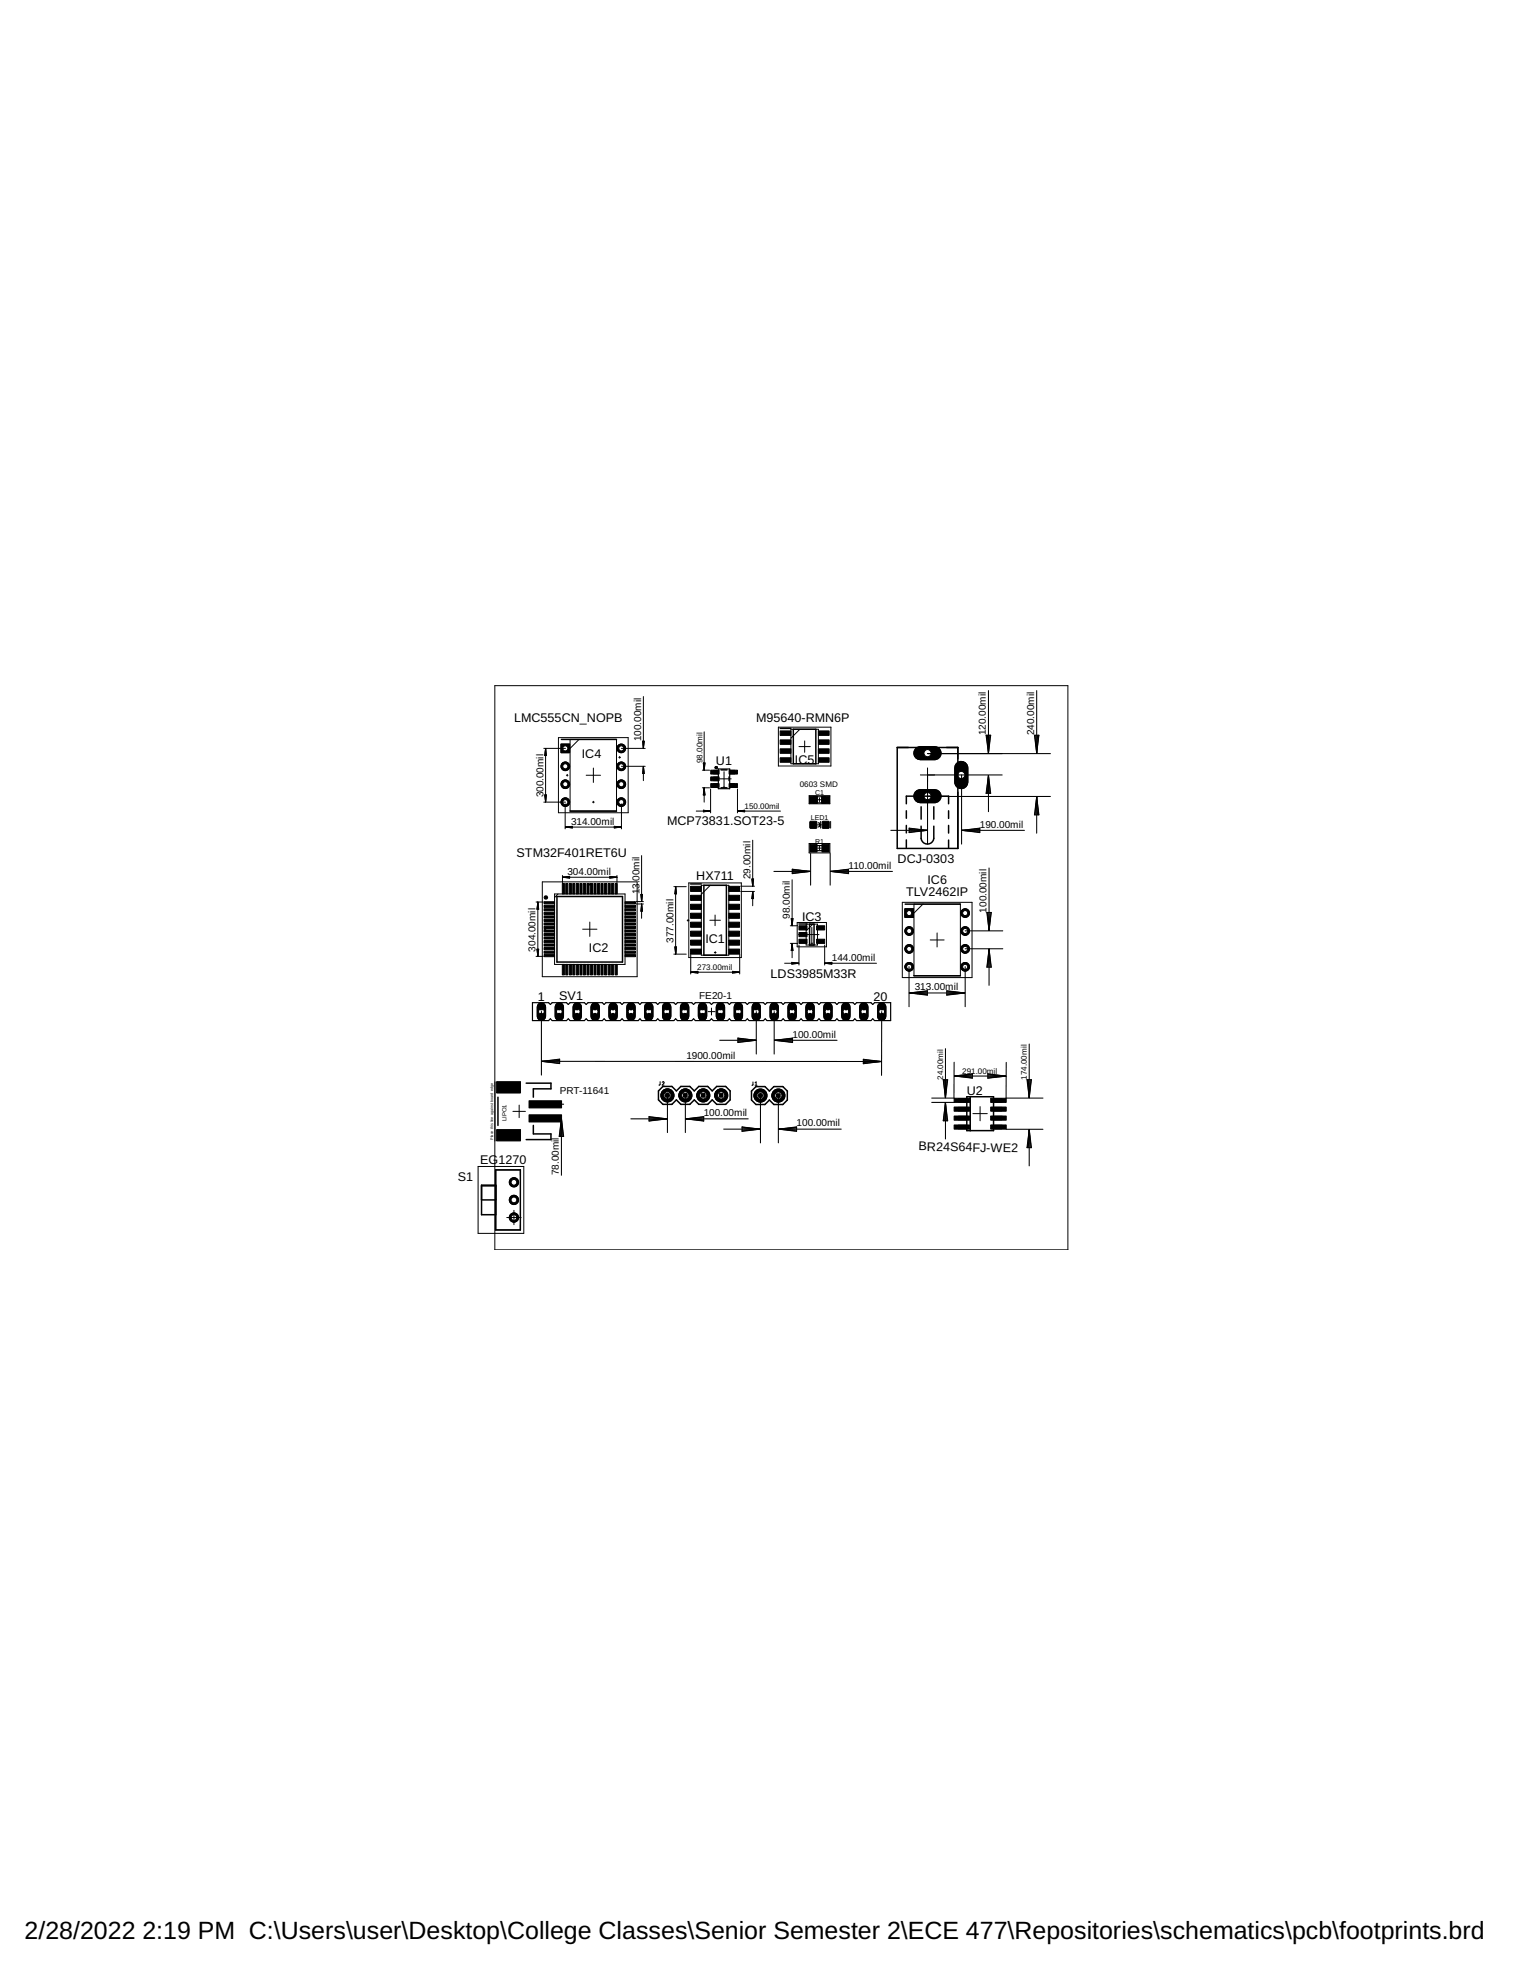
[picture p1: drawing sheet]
<svg xmlns="http://www.w3.org/2000/svg" width="216mm" height="279mm" viewBox="0 0 216 279" stroke-linecap="round" stroke-linejoin="round" font-family="sans-serif">
<path d="M79.5 105.5h1.3v1.2h-1.3z" fill="#000" stroke="#000" stroke-width=".14"/>
<circle cx="80.1" cy="106.1" r=".36" fill="#fff" stroke="#000" stroke-width=".14"/>
<circle cx="80.1" cy="108.6" r=".61" fill="#000" stroke="#000" stroke-width=".14"/>
<circle cx="80.1" cy="108.6" r=".36" fill="#fff" stroke="#000" stroke-width=".14"/>
<circle cx="80.1" cy="111.2" r=".61" fill="#000" stroke="#000" stroke-width=".14"/>
<circle cx="80.1" cy="111.2" r=".36" fill="#fff" stroke="#000" stroke-width=".14"/>
<circle cx="80.1" cy="113.7" r=".61" fill="#000" stroke="#000" stroke-width=".14"/>
<circle cx="80.1" cy="113.7" r=".36" fill="#fff" stroke="#000" stroke-width=".14"/>
<circle cx="88.1" cy="113.7" r=".61" fill="#000" stroke="#000" stroke-width=".14"/>
<circle cx="88.1" cy="113.7" r=".36" fill="#fff" stroke="#000" stroke-width=".14"/>
<circle cx="88.1" cy="111.2" r=".61" fill="#000" stroke="#000" stroke-width=".14"/>
<circle cx="88.1" cy="111.2" r=".36" fill="#fff" stroke="#000" stroke-width=".14"/>
<circle cx="88.1" cy="108.6" r=".61" fill="#000" stroke="#000" stroke-width=".14"/>
<circle cx="88.1" cy="108.6" r=".36" fill="#fff" stroke="#000" stroke-width=".14"/>
<circle cx="88.1" cy="106.1" r=".61" fill="#000" stroke="#000" stroke-width=".14"/>
<circle cx="88.1" cy="106.1" r=".36" fill="#fff" stroke="#000" stroke-width=".14"/>
<path d="M130.5 106.8h2" fill="none" stroke="#000" stroke-width="2"/>
<circle cx="131.5" cy="106.8" r=".51" fill="#fff" stroke="#000" stroke-width=".14"/>
<path d="M130.5 112.9h2" fill="none" stroke="#000" stroke-width="2"/>
<circle cx="131.5" cy="112.9" r=".51" fill="#fff" stroke="#000" stroke-width=".14"/>
<path d="M136.3 108.9v2" fill="none" stroke="#000" stroke-width="2"/>
<circle cx="136.3" cy="109.9" r=".51" fill="#fff" stroke="#000" stroke-width=".14"/>
<path d="M76.8 142.7v1.4" fill="none" stroke="#000" stroke-width="1.3"/>
<circle cx="76.8" cy="143.4" r=".4" fill="#fff" stroke="#000" stroke-width=".14"/>
<path d="M79.3 142.7v1.4" fill="none" stroke="#000" stroke-width="1.3"/>
<circle cx="79.3" cy="143.4" r=".4" fill="#fff" stroke="#000" stroke-width=".14"/>
<path d="M81.8 142.7v1.4" fill="none" stroke="#000" stroke-width="1.3"/>
<circle cx="81.8" cy="143.4" r=".4" fill="#fff" stroke="#000" stroke-width=".14"/>
<path d="M84.4 142.7v1.4" fill="none" stroke="#000" stroke-width="1.3"/>
<circle cx="84.4" cy="143.4" r=".4" fill="#fff" stroke="#000" stroke-width=".14"/>
<path d="M86.9 142.7v1.4" fill="none" stroke="#000" stroke-width="1.3"/>
<circle cx="86.9" cy="143.4" r=".4" fill="#fff" stroke="#000" stroke-width=".14"/>
<path d="M89.5 142.7v1.4" fill="none" stroke="#000" stroke-width="1.3"/>
<circle cx="89.5" cy="143.4" r=".4" fill="#fff" stroke="#000" stroke-width=".14"/>
<path d="M92 142.7v1.4" fill="none" stroke="#000" stroke-width="1.3"/>
<circle cx="92" cy="143.4" r=".4" fill="#fff" stroke="#000" stroke-width=".14"/>
<path d="M94.5 142.7v1.4" fill="none" stroke="#000" stroke-width="1.3"/>
<circle cx="94.5" cy="143.4" r=".4" fill="#fff" stroke="#000" stroke-width=".14"/>
<path d="M97 142.7v1.4" fill="none" stroke="#000" stroke-width="1.3"/>
<circle cx="97" cy="143.4" r=".4" fill="#fff" stroke="#000" stroke-width=".14"/>
<path d="M99.6 142.7v1.4" fill="none" stroke="#000" stroke-width="1.3"/>
<circle cx="99.6" cy="143.4" r=".4" fill="#fff" stroke="#000" stroke-width=".14"/>
<path d="M102.1 142.7v1.4" fill="none" stroke="#000" stroke-width="1.3"/>
<circle cx="102.1" cy="143.4" r=".4" fill="#fff" stroke="#000" stroke-width=".14"/>
<path d="M104.7 142.7v1.4" fill="none" stroke="#000" stroke-width="1.3"/>
<circle cx="104.7" cy="143.4" r=".4" fill="#fff" stroke="#000" stroke-width=".14"/>
<path d="M107.2 142.7v1.4" fill="none" stroke="#000" stroke-width="1.3"/>
<circle cx="107.2" cy="143.4" r=".4" fill="#fff" stroke="#000" stroke-width=".14"/>
<path d="M109.7 142.7v1.4" fill="none" stroke="#000" stroke-width="1.3"/>
<circle cx="109.7" cy="143.4" r=".4" fill="#fff" stroke="#000" stroke-width=".14"/>
<path d="M112.3 142.7v1.4" fill="none" stroke="#000" stroke-width="1.3"/>
<circle cx="112.3" cy="143.4" r=".4" fill="#fff" stroke="#000" stroke-width=".14"/>
<path d="M114.8 142.7v1.4" fill="none" stroke="#000" stroke-width="1.3"/>
<circle cx="114.8" cy="143.4" r=".4" fill="#fff" stroke="#000" stroke-width=".14"/>
<path d="M117.4 142.7v1.4" fill="none" stroke="#000" stroke-width="1.3"/>
<circle cx="117.4" cy="143.4" r=".4" fill="#fff" stroke="#000" stroke-width=".14"/>
<path d="M119.9 142.7v1.4" fill="none" stroke="#000" stroke-width="1.3"/>
<circle cx="119.9" cy="143.4" r=".4" fill="#fff" stroke="#000" stroke-width=".14"/>
<path d="M122.4 142.7v1.4" fill="none" stroke="#000" stroke-width="1.3"/>
<circle cx="122.4" cy="143.4" r=".4" fill="#fff" stroke="#000" stroke-width=".14"/>
<path d="M125 142.7v1.4" fill="none" stroke="#000" stroke-width="1.3"/>
<circle cx="125" cy="143.4" r=".4" fill="#fff" stroke="#000" stroke-width=".14"/>
<path d="M128.3 128.8h1.2v1.2h-1.2z" fill="#000" stroke="#000" stroke-width=".14"/>
<circle cx="128.9" cy="129.4" r=".36" fill="#fff" stroke="#000" stroke-width=".14"/>
<circle cx="128.9" cy="132" r=".61" fill="#000" stroke="#000" stroke-width=".14"/>
<circle cx="128.9" cy="132" r=".36" fill="#fff" stroke="#000" stroke-width=".14"/>
<circle cx="128.9" cy="134.5" r=".61" fill="#000" stroke="#000" stroke-width=".14"/>
<circle cx="128.9" cy="134.5" r=".36" fill="#fff" stroke="#000" stroke-width=".14"/>
<circle cx="128.9" cy="137.1" r=".61" fill="#000" stroke="#000" stroke-width=".14"/>
<circle cx="128.9" cy="137.1" r=".36" fill="#fff" stroke="#000" stroke-width=".14"/>
<circle cx="136.8" cy="137.1" r=".61" fill="#000" stroke="#000" stroke-width=".14"/>
<circle cx="136.8" cy="137.1" r=".36" fill="#fff" stroke="#000" stroke-width=".14"/>
<circle cx="136.8" cy="134.5" r=".61" fill="#000" stroke="#000" stroke-width=".14"/>
<circle cx="136.8" cy="134.5" r=".36" fill="#fff" stroke="#000" stroke-width=".14"/>
<circle cx="136.8" cy="132" r=".61" fill="#000" stroke="#000" stroke-width=".14"/>
<circle cx="136.8" cy="132" r=".36" fill="#fff" stroke="#000" stroke-width=".14"/>
<circle cx="136.8" cy="129.4" r=".61" fill="#000" stroke="#000" stroke-width=".14"/>
<circle cx="136.8" cy="129.4" r=".36" fill="#fff" stroke="#000" stroke-width=".14"/>
<circle cx="107.8" cy="155.3" r=".93" fill="#000" stroke="#000" stroke-width=".14"/>
<circle cx="107.8" cy="155.3" r=".51" fill="#fff" stroke="#000" stroke-width=".14"/>
<circle cx="110.3" cy="155.3" r=".93" fill="#000" stroke="#000" stroke-width=".14"/>
<circle cx="110.3" cy="155.3" r=".51" fill="#fff" stroke="#000" stroke-width=".14"/>
<circle cx="94.6" cy="155.3" r=".93" fill="#000" stroke="#000" stroke-width=".14"/>
<circle cx="94.6" cy="155.3" r=".51" fill="#fff" stroke="#000" stroke-width=".14"/>
<circle cx="97.2" cy="155.3" r=".93" fill="#000" stroke="#000" stroke-width=".14"/>
<circle cx="97.2" cy="155.3" r=".51" fill="#fff" stroke="#000" stroke-width=".14"/>
<circle cx="99.7" cy="155.3" r=".93" fill="#000" stroke="#000" stroke-width=".14"/>
<circle cx="99.7" cy="155.3" r=".51" fill="#fff" stroke="#000" stroke-width=".14"/>
<circle cx="102.2" cy="155.3" r=".93" fill="#000" stroke="#000" stroke-width=".14"/>
<circle cx="102.2" cy="155.3" r=".51" fill="#fff" stroke="#000" stroke-width=".14"/>
<circle cx="72.9" cy="172.6" r=".66" fill="#000" stroke="#000" stroke-width=".14"/>
<circle cx="72.9" cy="172.6" r=".4" fill="#fff" stroke="#000" stroke-width=".14"/>
<circle cx="72.9" cy="170.1" r=".66" fill="#000" stroke="#000" stroke-width=".14"/>
<circle cx="72.9" cy="170.1" r=".4" fill="#fff" stroke="#000" stroke-width=".14"/>
<circle cx="72.9" cy="167.6" r=".66" fill="#000" stroke="#000" stroke-width=".14"/>
<circle cx="72.9" cy="167.6" r=".4" fill="#fff" stroke="#000" stroke-width=".14"/>
<g fill="#000" stroke="#000" stroke-width=".14">
<path d="M79.5 105.5h1.3v1.2h-1.3zM100.8 109.2h1.1v.5h-1.1zM100.8 110.1h1.1v.6h-1.1zM100.8 111.1h1.1v.5h-1.1zM103.4 111.1h1.1v.5h-1.1zM103.4 109.2h1.1v.5h-1.1zM110.6 103.6h1.5v.6h-1.5zM110.6 104.9h1.5v.6h-1.5zM110.6 106.2h1.5v.6h-1.5zM110.6 107.4h1.5v.7h-1.5zM114.8 112.9h1.1v1h-1.1zM114.8 119.7h1v1.1h-1z"/>
<path d="M116 107.4h1.5v.7h-1.5zM116 106.2h1.5v.6h-1.5zM116 104.9h1.5v.6h-1.5zM116 103.6h1.5v.6h-1.5zM116.5 112.9h1.1v1h-1.1zM116.5 119.7h1v1.1h-1zM77.1 127.8h1.5v.3h-1.5zM77.1 128.3h1.5v.3h-1.5zM77.1 128.8h1.5v.3h-1.5zM77.1 129.3h1.5v.3h-1.5zM77.1 129.8h1.5v.3h-1.5zM77.1 130.3h1.5v.3h-1.5z"/>
<path d="M77.1 130.8h1.5v.3h-1.5zM77.1 131.3h1.5v.3h-1.5zM77.1 131.8h1.5v.3h-1.5zM77.1 132.3h1.5v.3h-1.5zM77.1 132.8h1.5v.3h-1.5zM77.1 133.3h1.5v.3h-1.5zM77.1 133.8h1.5v.3h-1.5zM77.1 134.3h1.5v.3h-1.5zM77.1 134.8h1.5v.3h-1.5zM77.1 135.3h1.5v.3h-1.5zM79.7 136.7h.3v1.5h-.3zM79.7 125.2h.3v1.5h-.3z"/>
<path d="M80.2 136.7h.3v1.5h-.3zM80.2 125.2h.3v1.5h-.3zM80.7 136.7h.3v1.5h-.3zM80.7 125.2h.3v1.5h-.3zM81.2 136.7h.3v1.5h-.3zM81.2 125.2h.3v1.5h-.3zM81.7 136.7h.3v1.5h-.3zM81.7 125.2h.3v1.5h-.3zM82.2 136.7h.3v1.5h-.3zM82.2 125.2h.3v1.5h-.3zM82.7 136.7h.3v1.5h-.3zM82.7 125.2h.3v1.5h-.3z"/>
<path d="M83.2 136.7h.3v1.5h-.3zM83.2 125.2h.3v1.5h-.3zM83.7 136.7h.3v1.5h-.3zM83.7 125.2h.3v1.5h-.3zM84.2 136.7h.3v1.5h-.3zM84.2 125.2h.3v1.5h-.3zM84.7 136.7h.3v1.5h-.3zM84.7 125.2h.3v1.5h-.3zM85.2 136.7h.3v1.5h-.3zM85.2 125.2h.3v1.5h-.3zM85.7 136.7h.3v1.5h-.3zM85.7 125.2h.3v1.5h-.3z"/>
<path d="M86.2 136.7h.3v1.5h-.3zM86.2 125.2h.3v1.5h-.3zM86.7 136.7h.3v1.5h-.3zM86.7 125.2h.3v1.5h-.3zM87.2 136.7h.3v1.5h-.3zM87.2 125.2h.3v1.5h-.3zM88.6 135.3h1.5v.3h-1.5zM88.6 134.8h1.5v.3h-1.5zM88.6 134.3h1.5v.3h-1.5zM88.6 133.8h1.5v.3h-1.5zM88.6 133.3h1.5v.3h-1.5zM88.6 132.8h1.5v.3h-1.5z"/>
<path d="M88.6 132.3h1.5v.3h-1.5zM88.6 131.8h1.5v.3h-1.5zM88.6 131.3h1.5v.3h-1.5zM88.6 130.8h1.5v.3h-1.5zM88.6 130.3h1.5v.3h-1.5zM88.6 129.8h1.5v.3h-1.5zM88.6 129.3h1.5v.3h-1.5zM88.6 128.8h1.5v.3h-1.5zM88.6 128.3h1.5v.3h-1.5zM88.6 127.8h1.5v.3h-1.5zM97.9 125.6h1.5v.8h-1.5zM97.9 126.9h1.5v.7h-1.5z"/>
<path d="M97.9 128.2h1.5v.7h-1.5zM97.9 129.5h1.5v.7h-1.5zM97.9 130.7h1.5v.7h-1.5zM97.9 132h1.5v.7h-1.5zM97.9 133.3h1.5v.7h-1.5zM97.9 134.5h1.5v.8h-1.5zM103.3 134.5h1.5v.8h-1.5zM103.3 133.3h1.5v.7h-1.5zM103.3 132h1.5v.7h-1.5zM103.3 130.7h1.5v.7h-1.5zM103.3 129.5h1.5v.7h-1.5zM103.3 128.2h1.5v.7h-1.5z"/>
<path d="M103.3 126.9h1.5v.7h-1.5zM103.3 125.6h1.5v.8h-1.5zM113.3 131.2h1.1v.6h-1.1zM113.3 132.2h1.1v.6h-1.1zM113.3 133.1h1.1v.6h-1.1zM115.8 133.1h1.1v.6h-1.1zM115.8 131.2h1.1v.6h-1.1zM70.4 153.3h3.4v1.6h-3.4zM75 158h4.6v1h-4.6zM75 156h4.6v1.1h-4.6zM135.3 156.9h2.2v.6h-2.2zM135.3 155.7h2.2v.6h-2.2z"/>
<path d="M135.3 158.2h2.2v.6h-2.2zM135.3 159.5h2.2v.6h-2.2zM140.4 156.9h2.2v.6h-2.2zM140.4 155.7h2.2v.6h-2.2zM140.4 158.2h2.2v.6h-2.2zM140.4 159.5h2.2v.6h-2.2zM70.4 160.1h3.4v1.6h-3.4z"/>
</g>
<g fill="#000" stroke="#000" stroke-width=".14">
<path d="M114.8 116.5h1v.9h-1z" fill-rule="evenodd"/>
<path d="M116.6 116.5h.9v.9h-.9z" fill-rule="evenodd"/>
</g>
<circle cx="80.1" cy="106.1" r=".36" fill="#fff" stroke="#000" stroke-width=".14"/>
<circle cx="80.1" cy="108.6" r=".61" fill="#000" stroke="#000" stroke-width=".14"/>
<circle cx="80.1" cy="108.6" r=".36" fill="#fff" stroke="#000" stroke-width=".14"/>
<circle cx="80.1" cy="111.2" r=".61" fill="#000" stroke="#000" stroke-width=".14"/>
<circle cx="80.1" cy="111.2" r=".36" fill="#fff" stroke="#000" stroke-width=".14"/>
<circle cx="80.1" cy="113.7" r=".61" fill="#000" stroke="#000" stroke-width=".14"/>
<circle cx="80.1" cy="113.7" r=".36" fill="#fff" stroke="#000" stroke-width=".14"/>
<circle cx="88.1" cy="113.7" r=".61" fill="#000" stroke="#000" stroke-width=".14"/>
<circle cx="88.1" cy="113.7" r=".36" fill="#fff" stroke="#000" stroke-width=".14"/>
<circle cx="88.1" cy="111.2" r=".61" fill="#000" stroke="#000" stroke-width=".14"/>
<circle cx="88.1" cy="111.2" r=".36" fill="#fff" stroke="#000" stroke-width=".14"/>
<circle cx="88.1" cy="108.6" r=".61" fill="#000" stroke="#000" stroke-width=".14"/>
<circle cx="88.1" cy="108.6" r=".36" fill="#fff" stroke="#000" stroke-width=".14"/>
<circle cx="88.1" cy="106.1" r=".61" fill="#000" stroke="#000" stroke-width=".14"/>
<circle cx="88.1" cy="106.1" r=".36" fill="#fff" stroke="#000" stroke-width=".14"/>
<path d="M130.5 106.8h2" fill="none" stroke="#000" stroke-width="2"/>
<circle cx="131.5" cy="106.8" r=".51" fill="#fff" stroke="#000" stroke-width=".14"/>
<path d="M130.5 112.9h2" fill="none" stroke="#000" stroke-width="2"/>
<circle cx="131.5" cy="112.9" r=".51" fill="#fff" stroke="#000" stroke-width=".14"/>
<path d="M136.3 108.9v2" fill="none" stroke="#000" stroke-width="2"/>
<circle cx="136.3" cy="109.9" r=".51" fill="#fff" stroke="#000" stroke-width=".14"/>
<path d="M76.8 142.7v1.4" fill="none" stroke="#000" stroke-width="1.3"/>
<circle cx="76.8" cy="143.4" r=".4" fill="#fff" stroke="#000" stroke-width=".14"/>
<path d="M79.3 142.7v1.4" fill="none" stroke="#000" stroke-width="1.3"/>
<circle cx="79.3" cy="143.4" r=".4" fill="#fff" stroke="#000" stroke-width=".14"/>
<path d="M81.8 142.7v1.4" fill="none" stroke="#000" stroke-width="1.3"/>
<circle cx="81.8" cy="143.4" r=".4" fill="#fff" stroke="#000" stroke-width=".14"/>
<path d="M84.4 142.7v1.4" fill="none" stroke="#000" stroke-width="1.3"/>
<circle cx="84.4" cy="143.4" r=".4" fill="#fff" stroke="#000" stroke-width=".14"/>
<path d="M86.9 142.7v1.4" fill="none" stroke="#000" stroke-width="1.3"/>
<circle cx="86.9" cy="143.4" r=".4" fill="#fff" stroke="#000" stroke-width=".14"/>
<path d="M89.5 142.7v1.4" fill="none" stroke="#000" stroke-width="1.3"/>
<circle cx="89.5" cy="143.4" r=".4" fill="#fff" stroke="#000" stroke-width=".14"/>
<path d="M92 142.7v1.4" fill="none" stroke="#000" stroke-width="1.3"/>
<circle cx="92" cy="143.4" r=".4" fill="#fff" stroke="#000" stroke-width=".14"/>
<path d="M94.5 142.7v1.4" fill="none" stroke="#000" stroke-width="1.3"/>
<circle cx="94.5" cy="143.4" r=".4" fill="#fff" stroke="#000" stroke-width=".14"/>
<path d="M97 142.7v1.4" fill="none" stroke="#000" stroke-width="1.3"/>
<circle cx="97" cy="143.4" r=".4" fill="#fff" stroke="#000" stroke-width=".14"/>
<path d="M99.6 142.7v1.4" fill="none" stroke="#000" stroke-width="1.3"/>
<circle cx="99.6" cy="143.4" r=".4" fill="#fff" stroke="#000" stroke-width=".14"/>
<path d="M102.1 142.7v1.4" fill="none" stroke="#000" stroke-width="1.3"/>
<circle cx="102.1" cy="143.4" r=".4" fill="#fff" stroke="#000" stroke-width=".14"/>
<path d="M104.7 142.7v1.4" fill="none" stroke="#000" stroke-width="1.3"/>
<circle cx="104.7" cy="143.4" r=".4" fill="#fff" stroke="#000" stroke-width=".14"/>
<path d="M107.2 142.7v1.4" fill="none" stroke="#000" stroke-width="1.3"/>
<circle cx="107.2" cy="143.4" r=".4" fill="#fff" stroke="#000" stroke-width=".14"/>
<path d="M109.7 142.7v1.4" fill="none" stroke="#000" stroke-width="1.3"/>
<circle cx="109.7" cy="143.4" r=".4" fill="#fff" stroke="#000" stroke-width=".14"/>
<path d="M112.3 142.7v1.4" fill="none" stroke="#000" stroke-width="1.3"/>
<circle cx="112.3" cy="143.4" r=".4" fill="#fff" stroke="#000" stroke-width=".14"/>
<path d="M114.8 142.7v1.4" fill="none" stroke="#000" stroke-width="1.3"/>
<circle cx="114.8" cy="143.4" r=".4" fill="#fff" stroke="#000" stroke-width=".14"/>
<path d="M117.4 142.7v1.4" fill="none" stroke="#000" stroke-width="1.3"/>
<circle cx="117.4" cy="143.4" r=".4" fill="#fff" stroke="#000" stroke-width=".14"/>
<path d="M119.9 142.7v1.4" fill="none" stroke="#000" stroke-width="1.3"/>
<circle cx="119.9" cy="143.4" r=".4" fill="#fff" stroke="#000" stroke-width=".14"/>
<path d="M122.4 142.7v1.4" fill="none" stroke="#000" stroke-width="1.3"/>
<circle cx="122.4" cy="143.4" r=".4" fill="#fff" stroke="#000" stroke-width=".14"/>
<path d="M125 142.7v1.4" fill="none" stroke="#000" stroke-width="1.3"/>
<circle cx="125" cy="143.4" r=".4" fill="#fff" stroke="#000" stroke-width=".14"/>
<path d="M128.3 128.8h1.2v1.2h-1.2z" fill="#000" stroke="#000" stroke-width=".14"/>
<circle cx="128.9" cy="129.4" r=".36" fill="#fff" stroke="#000" stroke-width=".14"/>
<circle cx="128.9" cy="132" r=".61" fill="#000" stroke="#000" stroke-width=".14"/>
<circle cx="128.9" cy="132" r=".36" fill="#fff" stroke="#000" stroke-width=".14"/>
<circle cx="128.9" cy="134.5" r=".61" fill="#000" stroke="#000" stroke-width=".14"/>
<circle cx="128.9" cy="134.5" r=".36" fill="#fff" stroke="#000" stroke-width=".14"/>
<circle cx="128.9" cy="137.1" r=".61" fill="#000" stroke="#000" stroke-width=".14"/>
<circle cx="128.9" cy="137.1" r=".36" fill="#fff" stroke="#000" stroke-width=".14"/>
<circle cx="136.8" cy="137.1" r=".61" fill="#000" stroke="#000" stroke-width=".14"/>
<circle cx="136.8" cy="137.1" r=".36" fill="#fff" stroke="#000" stroke-width=".14"/>
<circle cx="136.8" cy="134.5" r=".61" fill="#000" stroke="#000" stroke-width=".14"/>
<circle cx="136.8" cy="134.5" r=".36" fill="#fff" stroke="#000" stroke-width=".14"/>
<circle cx="136.8" cy="132" r=".61" fill="#000" stroke="#000" stroke-width=".14"/>
<circle cx="136.8" cy="132" r=".36" fill="#fff" stroke="#000" stroke-width=".14"/>
<circle cx="136.8" cy="129.4" r=".61" fill="#000" stroke="#000" stroke-width=".14"/>
<circle cx="136.8" cy="129.4" r=".36" fill="#fff" stroke="#000" stroke-width=".14"/>
<circle cx="107.8" cy="155.3" r=".93" fill="#000" stroke="#000" stroke-width=".14"/>
<circle cx="107.8" cy="155.3" r=".51" fill="#fff" stroke="#000" stroke-width=".14"/>
<circle cx="110.3" cy="155.3" r=".93" fill="#000" stroke="#000" stroke-width=".14"/>
<circle cx="110.3" cy="155.3" r=".51" fill="#fff" stroke="#000" stroke-width=".14"/>
<circle cx="94.6" cy="155.3" r=".93" fill="#000" stroke="#000" stroke-width=".14"/>
<circle cx="94.6" cy="155.3" r=".51" fill="#fff" stroke="#000" stroke-width=".14"/>
<circle cx="97.2" cy="155.3" r=".93" fill="#000" stroke="#000" stroke-width=".14"/>
<circle cx="97.2" cy="155.3" r=".51" fill="#fff" stroke="#000" stroke-width=".14"/>
<circle cx="99.7" cy="155.3" r=".93" fill="#000" stroke="#000" stroke-width=".14"/>
<circle cx="99.7" cy="155.3" r=".51" fill="#fff" stroke="#000" stroke-width=".14"/>
<circle cx="102.2" cy="155.3" r=".93" fill="#000" stroke="#000" stroke-width=".14"/>
<circle cx="102.2" cy="155.3" r=".51" fill="#fff" stroke="#000" stroke-width=".14"/>
<circle cx="72.9" cy="172.6" r=".66" fill="#000" stroke="#000" stroke-width=".14"/>
<circle cx="72.9" cy="172.6" r=".4" fill="#fff" stroke="#000" stroke-width=".14"/>
<circle cx="72.9" cy="170.1" r=".66" fill="#000" stroke="#000" stroke-width=".14"/>
<circle cx="72.9" cy="170.1" r=".4" fill="#fff" stroke="#000" stroke-width=".14"/>
<circle cx="72.9" cy="167.6" r=".66" fill="#000" stroke="#000" stroke-width=".14"/>
<circle cx="72.9" cy="167.6" r=".4" fill="#fff" stroke="#000" stroke-width=".14"/>
<g fill="none" stroke="#000" stroke-width=".14">
<path d="M70.1 97.2h81.3v80h-81.3zM91.2 98.7v7.4M77.1 113.7h3.1M77.1 106.1h3.1M77.2 112.7h.3l-.2 1zM77.3 112.7v1M77.3 106.1v7.6M77.3 106.1l.2 1h-.3zM77.3 106.1v1M77.3 106.1l.1 1M77.4 112.7l-.1 1M79.2 104.6h9.8v10.6h-9.8z"/>
<path d="M80.1 114v3.5M80.2 117.2h7.9M80.2 117.2l.9-.1v.3zM80.2 117.2l.9 .1M80.3 109.9h.2M80.4 109.8v.2M80.8 104.8h6.6v10.2h-6.6zM81.1 117.2h-.9M82.1 104.8l-1.3 1.3M83.1 109.9h2M84 113.7h.2M84.1 108.9v2"/>
<path d="M84.1 113.6v.2M87.1 117.1l1 .1-1 .2zM87.1 117.2h1M87.7 107.4h.3M87.8 107.2v.3M88.1 117.2l-1 .1M88.1 114v3.5M88.1 106.1h3.4M88.1 108.6h3.4M91.1 105.1h.2l-.1 1zM91.2 105.1v1M91.2 108.6v2.1"/>
<path d="M91.2 108.6l.1 1h-.2zM91.2 108.6v1M91.2 108.6l.1 1M91.3 105.1l-.1 1M98.7 115h2M99.6 109.2h1M99.6 111.7h1M99.7 108.2h.2l-.1 1zM99.7 108.2l.1 1M99.7 114.9l1 .1-1 .1zM99.7 114.9l1 .1M99.8 108.2v1"/>
<path d="M99.8 111.7l.1 1h-.2zM99.8 103.7v5.5M99.8 111.7v2M99.8 111.7v1M99.8 111.7l.1 1M99.8 111.7l-.1 1M99.9 108.2l-.1 1M100.7 110.4h.3M100.7 115h-1M100.7 111.8v3.4M100.8 110.3v.3M101.4 108.8v.1"/>
<path d="M101.4 108.8h.3M101.4 108.7l.2-.1 .1 .3M101.4 108.9h.1M101.4 108.7v.1M101.4 108.7h.3M101.4 108.9h.2M101.6 110.4h2.1M101.7 108.9h-.1M101.7 108.9h.1M102.5 111.6h.3M102.6 109.4v2M102.6 111.5v.2"/>
<path d="M104.5 111.8v3.4M104.6 115h6M104.6 115l1-.1v.2zM104.6 115h1M105.6 114.9l-1 .1M106.7 119.1v6.5M110.3 103.1h7.5v5.5h-7.5zM112.1 103.4h3.9v4.9h-3.9zM113.3 105.8h1.6M113.4 103.4l-1.3 1.2M114.1 105v1.6M114.7 119.6h2.9v1.3h-2.9z"/>
<path d="M114.7 112.8h2.9v1.1h-2.9zM115.8 112.9h.7M115.8 113.8h.7M115.9 116.9h.5M115.9 113.4h.5M116 116.6l.3 .3-.3 .3M116.2 113.1v.5M116.2 116.6v.6M116.2 120v.5M116.3 116.4v1M117.8 116.4v1M130.5 109.9h2"/>
<path d="M131.5 108.9v2M76 127.9h1M76 135.6h1M76.1 134.6h.3l-.2 1zM76.2 134.6v1M76.2 127.9v7.7M76.2 127.9l.2 1h-.3zM76.2 127.9v1M76.2 127.9l.1 1M76.3 134.6l-.1 1M76.9 125h13.4v13.5h-13.4zM77.1 131.7h.3"/>
<path d="M77.3 131.6v.2M78.6 126.7h10v10h-10zM79.1 126.7l-.5 .5M79.7 124.1v1M79.8 124.4h7.6M79.8 124.4l1-.2v.3zM79.8 124.4h1M80.8 124.3l-1 .1M82.6 131.7h2M83.5 125.4h.2M83.6 125.2v.3M83.6 130.7v2"/>
<path d="M86.4 124.2l1 .2-1 .1zM86.4 124.3l1 .1M87.4 124.4h-1M87.5 124.1v1M89.8 128h.3M90 127.8v.3M90.2 128.1h1M90.2 127.8h1M90.8 126.8h.3l-.1 1zM90.9 126.8l.1 1M91 121.3v6.5M91 128.2v2"/>
<path d="M91 128.2l.1 1h-.3zM91 128.2l-.1 1M91 128.2v1M91 128.2l.1 1M91 126.8v1M91.1 126.8l-.1 1M95.5 125.7h1.8M95.5 135.3h1.8M95.7 134.2h.2l-.1 1zM95.7 134.2l.1 1M95.8 125.7v9.5M95.8 125.7l.1 1h-.2z"/>
<path d="M95.8 125.7l-.1 1M95.8 125.7v1M95.8 134.2v1M97.4 130.5h.3M97.5 130.3v.3M97.6 125.2h7.5v10.5h-7.5zM97.9 135.3v2.8M97.9 137.8h6.9M97.9 137.8l1-.1v.2zM97.9 137.8l1 .1M98.9 137.8h-1M98.9 137.7l-1 .1"/>
<path d="M99.4 125.5h3.9v9.9h-3.9zM100.6 130.5h1.5M100.7 125.5l-1.3 1.3M101.3 135h.2M101.4 129.7v1.5M101.4 134.9v.2M103.8 137.7l1 .1-1 .1zM103.8 137.8h1M103.8 137.7l1 .1M104.6 126h.3M104.8 125.9v.2M104.8 137.8l-1 .1"/>
<path d="M104.9 135.3v2.8M105 125.6h2M105 126.4h2M106.6 124.6h.2l-.1 1zM106.6 124.6l.1 1M106.7 124.6v1M106.7 126.4v2M106.7 126.4l.1 1h-.2zM106.7 126.4v1M106.7 126.4l.1 1M106.7 126.4l-.1 1M106.8 124.6l-.1 1"/>
<path d="M111.2 136.5h2M112 131.2h1.1M112 133.7h1.1M112.2 130.2h.2l-.1 1zM112.2 130.2l.1 1M112.2 136.4l1 .1-1 .2zM112.2 136.5h1M112.2 136.4l1 .1M112.3 124.7v6.5M112.3 133.8v2M112.3 133.8l.1 .9h-.2zM112.3 133.8l-.1 .9"/>
<path d="M112.3 133.8v.9M112.3 133.8l.1 .9M112.3 130.2v1M112.4 130.2l-.1 1M113 130.8h4.2v3.4h-4.2zM113.2 132.5h.3M113.2 136.5l-1 .1M113.3 134v2.8M113.3 132.4v.2M114.1 132.5h2M114.3 131h1.6v3h-1.6zM115 133.7h.2"/>
<path d="M115.1 131.5v2M115.1 133.6v.2M115.2 131l-.9 1M115.9 120.2h.5M116.9 134v2.8M116.9 136.5h7.3M116.9 136.5l1-.1v.3zM116.9 136.5l1 .1M117.9 136.5h-1M117.9 136.4l-1 .1M127.9 127.9h9.9v10.7h-9.9zM129.6 128.2h6.5v10.1h-6.5z"/>
<path d="M130.8 128.2l-1.2 1.2M131.9 133.2h1.9M132.8 132.2v2M70.2 153.4v8.3M72.7 157.5h1.8M73.6 156.7v1.7M93.6 153.3v.5h-.2M93.9 153.4l.1-.1 .1 .1-.2 .4h.2M94.3 155.3h.7M94.6 154.9v.7M100.4 143.4h1M100.9 142.9v1"/>
<path d="M106.7 153.4v.4h-.1M107 153.8h.3M107 153.5l.2-.1v.4M107.4 155.3h.8M107.8 154.9v.8M137.9 157.9h2.1M138.9 156.9v2M67.8 165.4h6.5v9.4h-6.5zM71.8 172.6h2.1M72.9 171.6v2M73.8 166.6v-.8h-3.5v8.5h3.5v-.7"/>
</g>
<g fill="none" stroke="#000" stroke-width=".21">
<path d="M79.6 104.8h7.8M80.8 115h6.6M102.2 111.7h.9M102.2 109.1h.9M103.4 110.1v.6M110.6 103.3h1.5M112.5 103.4h3.2v4.9h-3.2zM127.2 106h8.6v14.3h-8.6zM128.5 114.9v1.1M128.5 117v1.1M128.5 119.1v1M129.8 112.9h-1.3v1"/>
<path d="M130.6 117.1v1.8a.91 .91 0 0 0 .9 .8 .91 .91 0 0 0 .9-.8v-1.8M130.6 114.4v1.7M130.8 112.9h1.3M132.4 114.4v1.7M133.1 112.9h1.4v1M134.5 114.9v1.1M134.5 117v1.1M134.5 119.1v1.1M79 127.1h9.2v9.3h-9.2zM97.9 125.3h1.5M99.8 125.5h3.2v9.9h-3.2zM113.3 131h1.1"/>
<path d="M114.8 131h.6v3h-.6zM128.3 128.2h7.8M129.6 138.3h6.5M70.6 155.5v4M74.6 153.5h3.5v.8h-2.5v1.2M75.6 159.5v1.2h2.5v.8h-3.5M94 154h1.2l.7 .6 .6-.6h1.3l.6 .6 .7-.6h1.2l.7 .6 .6-.6h1.3l.6 .6v1.3l-.6 .6h-1.3l-.6-.6-.7 .6h-1.2l-.7-.6-.6 .6h-1.3l-.6-.6-.7 .6h-1.2l-.7-.6v-1.3zM107.2 154h1.2l.7 .7 .6-.7h1.3l.6 .7v1.2l-.6 .7h-1.3l-.6-.7-.7 .7h-1.2l-.7-.7v-1.2zM137.1 155.5h3.7v4.8h-3.7zM137.5 155.5v4.8M68.3 168.1h2M68.3 170.1h2"/>
<path d="M70.3 165.8h3.5v8.5h-3.5zM70.3 168h-2v4.2h2"/>
</g>
<g fill="none" stroke="#000" stroke-width=".17">
<path d="M101.8 109h1.6v2.8h-1.6zM115.7 119.9h.9M115.7 120.6h.9M75.5 142.1h2.3l.2 .3 .3-.3h2l.3 .3 .2-.3h2l.3 .3 .3-.3h2l.2 .3 .3-.3h2l.3 .3 .2-.3h2.1l.2 .3 .3-.3h2l.2 .3 .3-.3h2l.3 .3 .2-.3h2.1l.2 .3 .3-.3h2l.3 .3 .2-.3h2l.3 .3 .3-.3h2l.2 .3 .3-.3h2l.3 .3 .2-.3h2.1l.2 .3 .3-.3h2l.3 .3 .2-.3h2l.3 .3 .3-.3h2l.2 .3 .3-.3h2l.3 .3 .2-.3h2.1l.2 .3 .3-.3h2.3v2.6h-2.3l-.3-.3-.2 .3h-2.1l-.2-.3-.3 .3h-2l-.3-.3-.2 .3h-2l-.3-.3-.3 .3h-2l-.2-.3-.3 .3h-2l-.3-.3-.2 .3h-2.1l-.2-.3-.3 .3h-2l-.3-.3-.2 .3h-2l-.3-.3-.3 .3h-2l-.2-.3-.3 .3h-2l-.3-.3-.2 .3h-2.1l-.2-.3-.3 .3h-2l-.3-.3-.2 .3h-2l-.3-.3-.2 .3h-2.1l-.2-.3-.3 .3h-2l-.3-.3-.2 .3h-2l-.3-.3-.3 .3h-2l-.2-.3-.3 .3h-2l-.3-.3-.2 .3h-2.3zM76.2 142.9h.3v-.3h.5v.3h.3v1h-.3v.3h-.5v-.3h-.3zM78.8 142.9h.2v-.3h.5v.3h.3v1h-.3v.3h-.5v-.3h-.2zM81.3 142.9h.3v-.3h.5v.3h.2v1h-.2v.3h-.5v-.3h-.3zM83.9 142.9h.2v-.3h.5v.3h.3v1h-.3v.3h-.5v-.3h-.2zM86.4 142.9h.3v-.3h.5v.3h.2v1h-.2v.3h-.5v-.3h-.3zM88.9 142.9h.3v-.3h.5v.3h.3v1h-.3v.3h-.5v-.3h-.3zM91.5 142.9h.2v-.3h.5v.3h.3v1h-.3v.3h-.5v-.3h-.2zM94 142.9h.3v-.3h.5v.3h.2v1h-.2v.3h-.5v-.3h-.3z"/>
<path d="M96.5 142.9h.3v-.3h.5v.3h.3v1h-.3v.3h-.5v-.3h-.3zM99.1 142.9h.2v-.3h.5v.3h.3v1h-.3v.3h-.5v-.3h-.2zM101.6 142.9h.3v-.3h.5v.3h.2v1h-.2v.3h-.5v-.3h-.3zM104.2 142.9h.2v-.3h.5v.3h.3v1h-.3v.3h-.5v-.3h-.2zM106.7 142.9h.3v-.3h.5v.3h.2v1h-.2v.3h-.5v-.3h-.3zM109.2 142.9h.3v-.3h.5v.3h.3v1h-.3v.3h-.5v-.3h-.3zM111.8 142.9h.2v-.3h.5v.3h.3v1h-.3v.3h-.5v-.3h-.2zM114.3 142.9h.3v-.3h.5v.3h.2v1h-.2v.3h-.5v-.3h-.3zM116.9 142.9h.2v-.3h.5v.3h.3v1h-.3v.3h-.5v-.3h-.2zM119.4 142.9h.3v-.3h.5v.3h.2v1h-.2v.3h-.5v-.3h-.3zM121.9 142.9h.3v-.3h.5v.3h.3v1h-.3v.3h-.5v-.3h-.3zM124.5 142.9h.2v-.3h.5v.3h.3v1h-.3v.3h-.5v-.3h-.2z"/>
</g>
<g fill="#000" stroke="#000" stroke-width=".14">
<path d="M101.2 109.2h.6v.5h-.6zM101.2 110.2h.6v.5h-.6zM101.2 111.1h.6v.5h-.6zM103.5 111.1h.6v.5h-.6zM103.5 109.2h.6v.5h-.6zM115.3 119.8h.5v.8h-.5zM115.3 112.9h.5v.9h-.5zM116.5 112.9h.5v.9h-.5zM116.6 119.8h.4v.8h-.4zM76.6 142.6h.3v.6h-.3zM76.6 143.7h.3v.5h-.3zM79.2 142.6h.2v.6h-.2z"/>
<path d="M79.2 143.7h.2v.5h-.2zM81.7 142.6h.3v.6h-.3zM81.7 143.7h.3v.5h-.3zM84.2 142.6h.3v.6h-.3zM84.2 143.7h.3v.5h-.3zM86.8 142.6h.2v.6h-.2zM86.8 143.7h.2v.5h-.2zM89.3 142.6h.3v.6h-.3zM89.3 143.7h.3v.5h-.3zM91.8 142.6h.3v.6h-.3zM91.8 143.7h.3v.5h-.3zM94.4 155h.5v.5h-.5z"/>
<path d="M94.4 142.6h.2v.6h-.2zM94.4 143.7h.2v.5h-.2zM96.9 155h.5v.5h-.5zM96.9 142.6h.3v.6h-.3zM96.9 143.7h.3v.5h-.3zM99.4 155h.5v.5h-.5zM99.5 142.6h.2v.6h-.2zM99.5 143.7h.2v.5h-.2zM102 155h.5v.5h-.5zM102 142.6h.3v.6h-.3zM102 143.7h.3v.5h-.3zM104.5 142.6h.3v.6h-.3z"/>
<path d="M104.5 143.7h.3v.5h-.3zM107.1 142.6h.2v.6h-.2zM107.1 143.7h.2v.5h-.2zM107.5 155h.6v.6h-.6zM109.6 142.6h.3v.6h-.3zM109.6 143.7h.3v.5h-.3zM110.1 155h.5v.6h-.5zM112.2 142.6h.2v.6h-.2zM112.2 143.7h.2v.5h-.2zM114.7 142.6h.3v.6h-.3zM114.7 143.7h.3v.5h-.3zM117.2 142.6h.3v.6h-.3z"/>
<path d="M117.2 143.7h.3v.5h-.3zM119.8 142.6h.2v.6h-.2zM119.8 143.7h.2v.5h-.2zM122.3 142.6h.3v.6h-.3zM122.3 143.7h.3v.5h-.3zM124.9 142.6h.2v.6h-.2zM124.9 143.7h.2v.5h-.2zM135.8 155.7h1.1v.5h-1.1zM135.8 157h1.1v.5h-1.1zM135.8 158.2h1.1v.5h-1.1zM135.8 159.5h1.1v.5h-1.1zM140.9 159.5h1.1v.5h-1.1z"/>
<path d="M140.9 158.2h1.1v.5h-1.1zM140.9 157h1.1v.5h-1.1zM140.9 155.7h1.1v.5h-1.1z"/>
</g>
<path d="M77.2 127h.4v.2v.2h-.4z" fill-rule="evenodd" fill="#000" stroke="#000" stroke-width=".14"/>
<g fill="none" stroke="#000" stroke-width=".15">
<path d="M140.1 97.9v8.8M147 97.9v8.8M126.3 117.7h5.1M128.9 117.4l2.5 .3-2.5 .3zM128.9 117.6l2.5 .1M128.9 117.5l2.5 .2M131.4 117.7l-2.5 .1M131.4 117.7l-2.5 .3M131.5 106.8h17.4M131.5 112.9h17.4M136.3 109.9v9.8M136.4 117.7h8.8"/>
<path d="M136.4 117.7l2.5-.3v.6zM136.4 117.7l2.5 .1M136.4 117.7l2.5 .3M138.9 117.6l-2.5 .1M138.9 117.5l-2.5 .2M139.8 104.2h.6l-.3 2.5zM139.8 104.2l.3 2.5M140 104.2l.1 2.5M140.1 109.9v5.2M140.1 109.9l.3 2.6h-.6zM140.1 109.9l-.1 2.6M140.1 109.9l.2 2.6"/>
<path d="M140.1 109.9l-.3 2.6M140.1 109.9l.3 2.6M140.3 104.2l-.2 2.5M140.4 104.2l-.3 2.5M142.1 109.9h-10.6v9.8M146.6 104.2h.7l-.3 2.5zM146.7 104.2l.3 2.5M146.8 104.2l.2 2.5M147 113v5.1M147 113l.3 2.5h-.7zM147 113l-.2 2.5M147 113l.1 2.5"/>
<path d="M147 113l-.3 2.5M147 113l.2 2.5M147.1 104.2l-.1 2.5M147.2 104.2l-.2 2.5M109.7 123.5h5.1M112.3 123.2l2.5 .3-2.5 .3zM112.3 123.4l2.5 .1M112.3 123.3l2.5 .2M114.8 123.5l-2.5 .2M114.8 123.5l-2.5 .3M114.9 121v4.5M117.7 121v4.5"/>
<path d="M117.8 123.5h8.7M117.8 123.5l2.5-.3v.6zM117.8 123.5l2.5 .2M117.8 123.5l2.5 .3M120.3 123.4l-2.5 .1M120.3 123.3l-2.5 .2M128.9 137v5.7M136.8 134.5h5.4M136.8 132h5.4M136.8 137v5.7M139.9 129.3h.6l-.3 2.6zM140 129.3l.2 2.6"/>
<path d="M140.1 129.3l.1 2.6M140.2 123v8.9M140.2 134.6v5.1M140.2 134.6l.3 2.5h-.6zM140.2 134.6l-.1 2.5M140.2 134.6l.1 2.5M140.2 134.6l-.2 2.5M140.2 134.6l.3 2.5M140.3 129.3l-.1 2.6M140.5 129.3l-.3 2.6M76.8 143.4v9M76.8 150.5h48.1"/>
<path d="M76.8 150.5l2.5-.4v.7zM76.8 150.5l2.5 .1M76.8 150.5l2.5 .2M79.3 156.5h.6M79.3 150.3l-2.5 .2M79.3 150.2l-2.5 .3M79.6 156.2v.6M79.6 158.6v8M79.6 158.6l.3 2.5h-.6zM79.6 158.6l-.1 2.5M79.6 158.6l.1 2.5M79.6 158.6l-.3 2.5"/>
<path d="M79.6 158.6l.2 2.5M89.4 158.6h5.2M92 158.3l2.6 .3-2.6 .3zM92 158.5l2.6 .1M92 158.3l2.6 .3M94.6 158.6l-2.6 .1M94.6 158.6l-2.6 .3M94.6 155.3v5.2M97.2 155.3v5.2M97.2 158.6h8.9M97.2 158.6l2.6-.3v.6zM97.2 158.6l2.6 .1"/>
<path d="M97.2 158.6l2.6 .3M99.8 158.5l-2.6 .1M99.8 158.3l-2.6 .3M102 147.5h5.1M104.6 147.2l2.5 .3-2.5 .3zM104.6 147.3l2.5 .2M104.6 147.2l2.5 .3M105.2 159.7l2.5 .4-2.5 .3zM105.2 159.9l2.5 .2M105.2 159.8l2.5 .3M107.1 147.5l-2.5 .1M107.1 147.5l-2.5 .2"/>
<path d="M107.2 143.4v6M107.8 155.3v6.7M109.7 143.4v6M109.8 147.5h8.9M109.8 147.5l2.6-.3v.6zM109.8 147.5l2.6 .1M109.8 147.5l2.6 .2M110.3 155.3v6.7M112.4 147.3l-2.6 .2M112.4 147.2l-2.6 .3M112.9 159.9l-2.5 .2M112.9 159.8l-2.5 .3"/>
<path d="M122.4 150.2l2.5 .3-2.5 .3zM122.4 150.3l2.5 .2M122.4 150.2l2.5 .3M124.9 150.5l-2.5 .1M124.9 150.5l-2.5 .2M125 143.4v9M128.9 140.8h7.9M128.9 140.8l2.6-.4v.7zM128.9 140.8l2.6 .1M128.9 140.8l2.6 .2M131.5 140.6l-2.6 .2M131.5 140.5l-2.6 .3"/>
<path d="M132.1 156.3h3.1M133.7 153.1h.6l-.3 2.5zM133.8 153.1l.2 2.5M133.9 153.1l.1 2.5M134 148.7v6.9M134 156.3v5.2M134 156.3l.3 2.6h-.6zM134 156.3l-.1 2.6M134 156.3l.2 2.6M134 156.3l-.2 2.6M134 156.3l.3 2.6M134.2 153.1l-.2 2.5"/>
<path d="M134.2 140.4l2.6 .4-2.6 .3zM134.2 140.6l2.6 .2M134.2 140.5l2.6 .3M134.3 153.1l-.3 2.5M135.3 150.6l-.1 5.1h-3.1M135.3 152.5h7.3M135.3 152.5l2.6-.3-.1 .6zM135.3 152.5l2.5 .2M135.3 152.5l2.5 .3M136.8 140.8l-2.6 .1M136.8 140.8l-2.6 .2M137.9 152.4l-2.6 .1"/>
<path d="M137.9 152.3l-2.6 .2M140 152.2l2.6 .3-2.6 .3zM140 152.4l2.6 .1M140 152.3l2.6 .2M142.6 152.5l-2.6 .2M142.6 152.5l-2.6 .3M142.6 155.7h5.2M142.6 150.6v5.1M145.6 153.1h.6l-.3 2.5zM145.6 153.1l.3 2.5M145.8 153.1l.1 2.5M145.9 148v7.6"/>
<path d="M146 153.1l-.1 2.5M146.2 153.1l-.3 2.5M102.6 160.1h5.1M107.7 160.1l-2.5 .1M107.7 160.1l-2.5 .2M110.4 160.1h8.9M110.4 160.1l2.5-.4v.7zM110.4 160.1l2.5 .1M110.4 160.1l2.5 .2M142.6 160.1h5.2M145.9 160.1v5.2M145.9 160.1l.3 2.6h-.6z"/>
<path d="M145.9 160.1l-.1 2.6M145.9 160.1l.1 2.6M145.9 160.1l-.3 2.6M145.9 160.1l.3 2.6"/>
</g>
<g font-size="3.5">
<text x="3.5" y="274.9">2/28/2022</text>
<text x="20.2" y="274.9">2:19 PM C:\Users\user\Desktop\College Classes\Senior Semester 2\ECE 477\Repositories\schematics\pcb\footprints.brd</text>
</g>
<g font-size="1.8">
<text x="72.9" y="102.4">LMC555CN_NOPB</text>
<text x="82.5" y="107.5">IC4</text>
<text x="107.2" y="102.4">M95640-RMN6P</text>
<text x="101.5" y="108.5">U1</text>
<text x="112.7" y="108.2">IC5</text>
<text x="94.6" y="117">MCP73831.SOT23-5</text>
<text x="73.2" y="121.4">STM32F401RET6U</text>
<text x="98.7" y="124.7">HX711</text>
<text x="127.2" y="122.3">DCJ-0303</text>
<text x="131.5" y="125.2">IC6</text>
<text x="113.7" y="130.6">IC3</text>
<text x="128.4" y="127">TLV2462IP</text>
<text x="83.5" y="134.9">IC2</text>
<text x="100" y="133.6">IC1</text>
<text x="76.2" y="141.9">1</text>
<text x="79.3" y="141.8">SV1</text>
<text x="109.2" y="138.7">LDS3985M33R</text>
<text x="123.8" y="141.9">20</text>
<text x="137" y="155.2">U2</text>
<text x="64.9" y="167.4">S1</text>
<text x="68.1" y="164.9">EG</text>
<text x="70.6" y="164.9">1270</text>
<text x="130.2" y="163.1" transform="rotate(1 130.2 163.1)">BR24S64FJ-WE2</text>
</g>
<g font-size="1.4">
<text x="90.9" y="105.1" transform="rotate(-90 90.9 105.1)">100.00mil</text>
<text x="139.7" y="104.2" transform="rotate(-90 139.7 104.2)">120.00mil</text>
<text x="146.6" y="104.2" transform="rotate(-90 146.6 104.2)">240.00mil</text>
<text x="77" y="113" transform="rotate(-90 77 113)">300.00mil</text>
<text x="81" y="116.9">314.00mil</text>
<text x="138.9" y="117.3">190.00mil</text>
<text x="80.4" y="124.1">304.00mil</text>
<text x="106.4" y="124.6" transform="rotate(-90 106.4 124.6)">29.00mil</text>
<text x="120.3" y="123.1">110.00mil</text>
<text x="90.7" y="126.8" transform="rotate(-90 90.7 126.8)">13.00mil</text>
<text x="112" y="130.2" transform="rotate(-90 112 130.2)">98.00mil</text>
<text x="139.8" y="129.4" transform="rotate(-90 139.8 129.4)">100.00mil</text>
<text x="75.9" y="134.9" transform="rotate(-90 75.9 134.9)">304.00mil</text>
<text x="95.5" y="133.6" transform="rotate(-90 95.5 133.6)">377.00mil</text>
<text x="117.9" y="136.2">144.00mil</text>
<text x="99.1" y="141.6">FE20-1</text>
<text x="129.7" y="140.4">313.00mil</text>
<text x="112.3" y="147.1">100.00mil</text>
<text x="79.4" y="155.1">PRT-11641</text>
<text x="97.3" y="150.1">1900.00mil</text>
<text x="99.8" y="158.2">100.00mil</text>
<text x="112.9" y="159.7">100.00mil</text>
<text x="79.2" y="166.6" transform="rotate(-90 79.2 166.6)">78.00mil</text>
</g>
<g font-size="1.1">
<text x="99.6" y="108.2" transform="rotate(-90 99.6 108.2)">98.00mil</text>
<text x="113.4" y="111.6">0603 SMD</text>
<text x="105.6" y="114.7">150.00mil</text>
<text x="98.9" y="137.6">273.00mil</text>
<text x="133.7" y="153.1" transform="rotate(-90 133.7 153.1)">24.00mil</text>
<text x="136.4" y="152.2">291.00mil</text>
<text x="145.6" y="153.1" transform="rotate(-90 145.6 153.1)">174.00mil</text>
</g>
<g font-size="1">
<text x="115.5" y="112.7">C1</text>
<text x="114.9" y="116.3">LED1</text>
<text x="115.5" y="119.6">R1</text>
</g>
<text font-size=".8" x="71.8" y="158.9" transform="rotate(-90 71.8 158.9)">LIPO1</text>
<text font-size=".5" x="69.9" y="161.6" transform="rotate(-90 69.9 161.6)">Place this line against board edge</text>
</svg>
